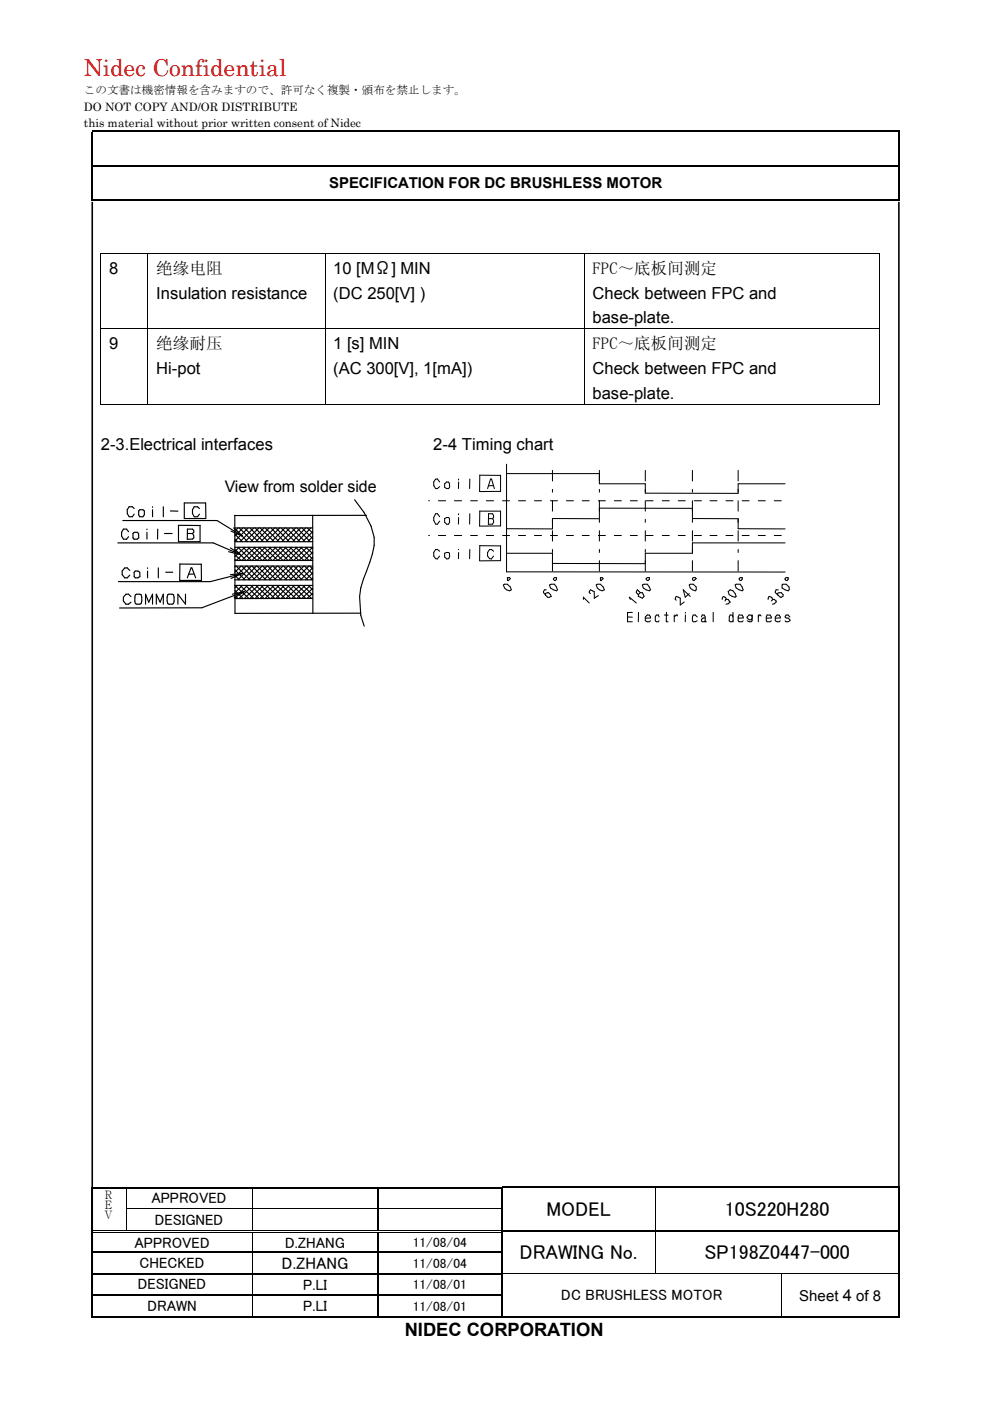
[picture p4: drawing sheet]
<svg xmlns="http://www.w3.org/2000/svg" width="210mm" height="297mm" viewBox="0 0 210 297" stroke-linecap="round" stroke-linejoin="round" font-family="sans-serif">
<g fill="none" stroke="#000" stroke-width=".25">
<path d="M19.4 27.8h171.1M190.6 27.9v7M190.6 35.3v6.9M80.2 252v4.2M80.2 256.5v4.3M106.6 251.8h32.2M139.1 251.8h51.4M190.6 252v4.2M190.6 256.5v4.3M19.8 265.5h33.6M19.8 270.1h33.6M19.8 274.7h33.6"/>
<path d="M53.6 265.5h26.5M53.6 270.1h26.5M53.6 274.7h26.5M80.2 261.4v4M80.2 265.6v4.4M80.2 270.2v4.3M80.2 274.8v4.3M80.3 265.5h25.9M80.3 270.1h25.9M80.3 274.7h25.9M106.6 260.9h32.2M106.6 279.2h59"/>
<path d="M139.1 260.9h51.4M165.8 279.2h24.7M190.6 261.4v4M190.6 265.6v4.4M190.6 270.2v4.3M190.6 274.8v4.3"/>
</g>
<g fill="#000">
<path d="M19.4 34.9h.4v.4h-.4zM190.5 27.7h.3v.2h-.3zM190.5 34.9h.3v.4h-.3zM19.4 42.2h.4v.4h-.4zM21.3 53.6h.2v.2h-.2zM31.3 53.6h.2v.2h-.2zM68.8 53.6h.2v.2h-.2zM123.8 53.6h.2v.2h-.2zM186.3 53.6h.2v.2h-.2zM190.5 42.2h.3v.4h-.3zM21.3 69.6h.2v.2h-.2zM31.3 69.6h.2v.2h-.2z"/>
<path d="M68.8 69.6h.2v.2h-.2zM123.8 69.6h.2v.2h-.2zM186.3 69.6h.2v.2h-.2zM21.3 85.7h.2v.2h-.2zM31.3 85.7h.2v.2h-.2zM68.8 85.7h.2v.2h-.2zM123.8 85.7h.2v.2h-.2zM186.3 85.7h.2v.2h-.2zM19.4 251.6h.4v.4h-.4zM19.4 256.2h.4v.3h-.4zM26.7 251.6h.3v.4h-.3zM26.7 256.2h.1v.3h-.1z"/>
<path d="M53.4 251.6h.3v.4h-.3zM53.4 256.2h.1v.3h-.1zM80.1 251.6h.3v.4h-.3zM80.1 256.2h.2v.3h-.2zM106.2 251.6h.4v.4h-.4zM106.2 256.2h.4v.3h-.4zM138.8 251.9l.2 .1zM138.8 251.6h.3v.3h-.3zM138.8 256.2h.2v.3h-.2zM190.5 251.6h.3v.4h-.3zM190.5 251.6h.3v.3h-.3zM190.5 256.2h.3v.3h-.3z"/>
<path d="M19.4 260.8h.4v.6h-.4zM19.4 265.4h.4v.2h-.4zM19.4 270h.4v.2h-.4zM19.4 274.5h.4v.3h-.4zM19.4 279.1h.4v.3h-.4zM26.7 260.8h.5v.2h-.5zM26.7 261.2h.5v.1h-.5zM53.4 261.3l.1 .1zM53.4 260.8h.5v.2h-.5zM53.4 261.2h.5v.1h-.5zM53.4 265.4h.2v.2h-.2zM53.4 270h.2v.2h-.2z"/>
<path d="M53.4 274.5h.2v.3h-.2zM53.4 279.1h.3v.3h-.3zM80.1 261.3l.2 .1zM80.1 260.8h.5v.2h-.5zM80.1 261.2h.5v.1h-.5zM80.1 265.4h.2v.2h-.2zM80.1 270h.2v.2h-.2zM80.1 274.5h.2v.3h-.2zM80.1 279.1h.3v.3h-.3zM106.2 260.8h.4v.6h-.4zM106.2 265.4h.4v.2h-.4zM106.2 270h.4v.2h-.4z"/>
<path d="M106.2 274.5h.4v.3h-.4zM106.2 279.1h.4v.3h-.4zM138.8 261.1h.2v.3h-.2zM138.8 260.8h.3v.3h-.3zM138.8 265.4h.2v.2h-.2zM138.8 270h.2v.1h-.2zM165.6 270.1l.1 .1zM165.6 270h.1v.1h-.1zM165.6 274.5h.1v.3h-.1zM165.6 279.1h.2v.3h-.2zM190.5 260.8h.3v.6h-.3zM190.5 265.4h.3v.2h-.3z"/>
<path d="M190.5 270h.3v.2h-.3zM190.5 274.5h.3v.3h-.3zM190.5 279.1h.3v.3h-.3z"/>
</g>
<g fill="none" stroke="#000" stroke-width=".34">
<path d="M19.6 27.9v7M19.6 35.3v6.9M19.8 35.1h170.7M19.6 42.8v230.2M19.8 42.4h170.7M190.6 42.8v230.2M19.6 252v4.2M19.6 256.5v4.3M19.8 251.8h6.9M27 251.8h26.4M53.7 251.8h26.4M80.4 251.8h25.8"/>
<path d="M106.4 252v4.2M106.4 256.5v4.3M19.6 261.4v4M19.6 265.6v4.4M19.6 270.2v4.3M19.6 274.8v4.3M19.8 279.3h33.6M53.7 279.3h26.4M80.4 279.3h25.8M106.4 261.4v4M106.4 265.6v4.4M106.4 270.2v4.3"/>
<path d="M106.4 274.8v4.3"/>
</g>
<g fill="none" stroke="#000" stroke-width=".21">
<path d="M21.4 53.8v15.8M21.5 53.7h9.8M31.4 53.8v15.8M31.5 53.7h37.3M68.9 53.8v15.8M69 53.7h54.8M123.9 53.8v15.8M124 53.7h62.3M186.4 53.8v15.8M21.4 69.8v15.9M21.5 69.7h9.8M31.4 69.8v15.9"/>
<path d="M31.5 69.7h37.3M68.9 69.8v15.9M69 69.7h54.8M123.9 69.8v15.9M124 69.7h62.3M186.4 69.8v15.9M21.5 85.8h9.8M31.5 85.8h37.3M69 85.8h54.8M124 85.8h62.3M26.8 252v4.2M26.8 256.5v4.3"/>
<path d="M26.8 256.3h26.6M53.5 252v4.2M53.5 256.5v4.3M53.6 256.3h26.5M80.3 256.3h25.9M138.9 252v4.2M138.9 256.5v4.3M19.8 260.9h6.9M19.8 261.2h6.9M27.2 260.9h26.2M27.2 261.2h26.2M53.5 261.4v4"/>
<path d="M53.5 265.6v4.4M53.5 270.2v4.3M53.5 274.8v4.3M53.9 260.9h26.2M53.9 261.2h26.2M80.6 260.9h25.6M80.6 261.2h25.6M106.6 270h32.2M138.9 261.4v4M138.9 265.6v4.4M139 270h26.6M165.6 270.2v4.3"/>
<path d="M165.6 274.8v4.3M165.7 270h24.8"/>
</g>
<g fill="none" stroke="#000" stroke-width=".24">
<path d="M25 115.1h20.2l5.8 2.5M26 110.4h20l5.4 3.3M27 108.9l.4 .7h.7l.3-.6M27.3 112.7l-.5-.5h-.6l-.4 .7v.8l.4 .6h.6M27.3 113.8l-.5 .5M28.4 107.8l-.3-.4h-.7l-.4 .7v.8M29.4 108.3l.2-.2h.7l.3 .2v.8l-.3 .5h-.7l-.2-.5v-.8M29.4 114l-.3 .3h-.7M29.4 114v-.9l-.3-.2h-.7l-.2 .2v.9l.2 .3M31.2 112.2v.1M31.2 112.9v1.4M32.3 107.4v.2"/>
<path d="M32.3 108.1v1.5M33.4 112.2v2.1M34.6 107.4v2.2M34.9 113.1h1.6M36.1 108.3l1.6 .1M38.1 119.6h4.6M38.1 119.6v3.5h4.6M39.1 106.6h4.5v3.3h-4.5zM39.7 112.2h1.1l.3 .2v.5l-.3 .2M39.7 113.1h1.1M39.8 112.2l-.1 2.1M40.8 113.1l.3 .4v.5l-.3 .3h-1.1"/>
<path d="M42.3 107.8l-.4-.4h-.7l-.4 .7v.8l.4 .7h.7l.4-.6M42.4 111.4v3.4h-4.6v-3.4h4.6M42.7 119.6v3.5M48.5 117l2.5 .6M48.9 116.2l2.1 1.4M49 112.6l2.4 1.1M49.5 111.9l1.9 1.8M49.8 111.9h16.5M49.8 118.8h16.5M49.8 116h16.5l-2.9 2.8-3-2.8M49.8 114.8h16.5M49.8 109.3v20.7"/>
<path d="M49.8 116.4l2.4 2.4M49.8 117.6l1.3 1.2M49.8 112.1l2.7 2.7M49.8 113.2l1.6 1.6M49.8 114.3l.5 .5M50.5 116l2.8 2.8M50.5 111.9l-.7 .7M50.7 116l-.9 1M50.7 111.9l3 2.9M51.5 116l3 2.8 2.9-2.8M51.5 111.9l-1.7 1.8M51.8 111.9l3 2.9"/>
<path d="M51.9 116l-2.1 2M52.6 116l3 2.8M52.6 111.9l-2.8 2.8M53 116l-2.9 2.8-.3-.1M53 111.9l2.8 2.9M53.8 116l2.8 2.8M53.8 111.9l-2.9 2.9M54.1 116l-2.8 2.8M54.1 111.9l2.8 2.9M54.9 116l2.8 2.8M54.9 111.9l-3 2.9M55.2 116l-2.8 2.8"/>
<path d="M55.2 111.9l2.9 2.9M56 116l2.9 2.8 3-2.8M56 111.9l-2.8 2.9M56.2 116l-2.8 2.8M56.2 111.9l3 2.9M57.1 116l2.9 2.8M57.1 111.9l-2.9 2.9M57.4 111.9l2.9 2.9M58.2 111.9l-2.9 2.9M58.2 116l2.9 2.8M58.5 116l-2.8 2.8M58.5 111.9l2.8 2.9"/>
<path d="M59.3 111.9l-2.9 2.9M59.3 116l2.8 2.8M59.6 116l-2.8 2.8M59.6 111.9l3 2.9M60.4 111.9l-2.8 2.9M60.7 116l-2.8 2.8M60.7 111.9l2.9 2.9M61.5 116l2.9 2.8M61.5 111.9l-2.8 2.9M61.9 111.9l2.8 2.9M62.7 116l2.8 2.8M62.7 111.9l-3 2.9"/>
<path d="M62.9 116l-2.8 2.8M62.9 111.9l2.9 2.9M63.8 111.9l-3 2.9M63.8 116l2.5 2.5M64 116l-2.8 2.8M64 111.9l2.3 2.3M64.8 116l1.5 1.3M64.8 111.9l-2.8 2.9M65.1 116l-2.8 2.8M65.1 111.9l1.2 1.1M65.9 116l.4 .3M65.9 111.9l-2.8 2.9"/>
<path d="M66.3 109.3v20.7M66.3 118.2l-.6 .6M66.3 117.1l-1.7 1.7M66.3 113.8l-1.1 1M66.3 112.7l-2.1 2.1M75.2 106l2 2.6 1.5 2.9a9.5 9.5 0 0 1-.3 7.7 26.3 26.3 0 0 0-2.2 7.3l.3 4 .7 2.3M77.7 109.3h-27.9M26.5 120.4h.5l.5 .5M26.5 120.4l-.6 .7v.7l.6 .7h.5l.5-.5M27.8 126.5l-.5-.5h-.6l-.5 .6v.8l.5 .7h.6l.5-.4M28.6 126.6l.1-.5 .3-.1 .9 .1 .2 .5-.2 1.4-.3 .1-.9-.1-.1-1.4M29.6 122.3l-.3 .2h-.6l-.3-.2v-1l.3-.2h.6l.3 .2 .1 1"/>
<path d="M30.9 128.1v-2.1l.6 1.7 .8-1.7v2.1M31.3 120.4v.1M31.3 121.1v1.4M33.1 128.1v-2.1l.9 1.7 .6-1.7v2.1M33.6 120.4v2.1M35.1 121.3h1.5M35.6 126.1l.2-.1 1 .1 .1 .5-.1 1.4-.3 .1-.9-.1-.2-.6zM39.3 126v2.1l-1.6-2.1v2.1M40.7 120.4h-.2l-.8 2.1M40.7 120.4l.8 2.1M41.1 121.7h-1.1M49.8 120h16.5"/>
<path d="M49.8 120.8l2.1 2.1M49.8 122l.9 .9M49.8 125.2l1.7 1.7M49.8 126.4l.7 .5M49.9 120l-.1 .3M50.1 120l2.9 2.9M50.3 124.1l-.5 .5M50.9 124.1l2.9 2.8M51.1 120l-1.3 1.3M51.3 120l2.8 2.9M51.4 121.6l-2.4 1M51.4 121.6l-2.5 .2"/>
<path d="M51.4 121.6l-6.8 1.7h-19.5M51.4 124.1l-1.6 1.6M51.8 125.4l-2.1 1.3M51.8 125.4l-2.5 .6M51.8 125.4l-9 3.5h-17.4M52.1 124.1l2.8 2.8M52.2 120l-2.4 2.4M52.4 120l2.8 2.9M52.5 124.1l-2.7 2.6M53.2 124.1l2.8 2.8M53.3 120l-2.8 2.9M53.4 120l3 2.9"/>
<path d="M53.7 124.1l-3 2.8M54.2 124.1l3 2.8M54.4 120l-2.9 2.9M54.5 120l2.9 2.9M54.8 124.1l-3 2.8M55.3 124.1l2.9 2.8M55.6 120l-3 2.9M55.7 120l2.8 2.9M55.8 124.1l-2.8 2.8M56.5 124.1l2.8 2.8M56.6 120l-2.9 2.9M56.8 120l2.8 2.9"/>
<path d="M56.9 124.1l-2.8 2.8M57.6 124.1l2.8 2.8M57.7 120l-2.8 2.9M57.9 120l2.9 2.9M58.1 124.1l-2.9 2.8M58.7 124.1l2.9 2.8M58.8 120l-2.8 2.9M58.9 120l3 2.9M59.2 124.1l-3 2.8M59.7 124.1l3 2.8M60 120l-2.9 2.9M60.1 120l2.8 2.9"/>
<path d="M60.3 124.1l-2.9 2.8M61 124.1l2.8 2.8M61.1 120l-3 2.9M61.2 120l2.8 2.9M61.3 124.1l-2.8 2.8M62 124.1l2.8 2.8M62.1 120l-2.8 2.9M62.3 120l2.9 2.9M62.4 124.1l-2.8 2.8M63.1 124.1l2.9 2.8M63.2 120l-2.8 2.9M63.4 120l2.9 2.9h-16.5"/>
<path d="M63.6 124.1l-2.9 2.8M64.2 124.1l2.1 2M64.4 120l-2.9 2.9M64.6 120l1.7 1.7M64.7 124.1l-2.8 2.8M65.4 124.1l.9 1M65.5 120l-2.9 2.9M65.7 120l.6 .6M65.8 124.1l-2.9 2.8M66.3 126.9h-16.5M66.3 124.1h-16.5l2.9 2.8M66.3 122.5l-.4 .4"/>
<path d="M66.3 121.5l-1.5 1.4M66.3 120.4l-2.5 2.5M66.3 125.8l-1.2 1.1M66.3 124.8l-2.3 2.1M76.5 130h-26.7"/>
</g>
<g fill="none" stroke="#000" stroke-width=".22">
<path d="M107.4 98.4v22.8l59.1 .1M117.1 99.7v2.3M127.1 99.7v2.9h9.7v2h19.7v-2h10M136.8 99.7v2.3M146.8 99.7v2.3M156.5 99.7v2.3M90.9 106.2h.2M90.9 113.5h.2M92.4 116.5h.4l.4 .4M92.4 116.5l-.5 .6 .1 .8 .4 .5 .4 .1M92.4 101.6h.4l.4 .6M92.4 101.6l-.5 .6 .1 .8 .4 .6h.4l.4-.4"/>
<path d="M93 106.2h1.5M93 113.5h1.5M93.2 117.9l-.4 .5M93.2 109.6l-.4-.7h-.4l-.5 .8 .1 .6 .4 .8 .4 .1M93.2 110.5l-.4 .6M95.1 102.2h-.4l-.4 .4v.7l.4 .3h.4l.2-.3M95.1 102.2l.2 1.1M95.3 118.1l-.2 .3-.4 .1M95.3 110.7l-.2 .4-.4 .1M95.3 118.1v-.8l-.2-.2-.8 .2v.8l.4 .3M95.3 110.7v-.8l-.2-.2-.8 .2v.8l.4 .4M96.3 106.2h1.6"/>
<path d="M96.3 113.5h1.6M97.2 116.5h.1M97.2 117.1v1.3M97.2 102.2v1.4M97.2 101.6v.2M97.2 109.7v1.4M97.2 108.9v.2M99.6 116.5v1.9M99.6 101.6v2M99.6 108.9v2.2M99.8 106.2h1.4M99.8 113.5h1.4"/>
<path d="M101.7 115.7h4.4M101.7 108.4h4.4v3.1h-4.4v-3.1M101.7 100.8h4.4M101.7 115.7v3.2h4.4v-3.2M101.7 100.8v3.4M103.1 106.2h1.5M103.1 113.5h1.5M103.5 111.1v-2.2h.9l.2 .4v.4l-.2 .2 .2 .4v.4l-.2 .4-.9 .1M103.5 109.9l.9 .1M103.8 116.5h.4l.4 .4M103.8 116.5l-.4 .6v.8l.4 .5 .4 .1M104.2 101.6h-.2l-.6 2"/>
<path d="M104.2 101.6l.6 2M104.6 117.9l-.4 .5M104.6 103h-1.1M106.1 100.8v3.4h-4.4M106.6 106.2h1.4M106.6 113.5h1.4M107.4 117.3h9.7v3.8M107.4 100.4h19.7M107.4 112.1h9.7M109.9 106.2h1.5M109.9 113.5h1.5M113.3 106.2h1.5"/>
<path d="M113.3 113.5h1.5M116.7 106.2h1.5M116.7 113.5h1.5M117.1 103.8v.6M117.1 106.2v2.2M117.1 112.5v2.2M117.1 116.5v.6M117.1 119.5h19.7M120.1 106.2h1.5M120.1 113.5h1.5M123.4 106.2h1.5M123.4 113.5h1.5"/>
<path d="M126.9 106.2h1.5M126.9 113.5h1.5M127.1 110l-10-.1v2.2M127.1 103.8v.6M127.1 106.2v3.7M127.1 110.1v.6M127.1 112.5v2.2M127.1 116.5v.6M127.1 118.9v2.2M127.1 107.7l19.7 .1M130.3 106.2h1.4M130.3 113.5h1.4"/>
<path d="M133.6 106.2h1.5M133.6 113.5h1.5M136.8 106.2v2.2M136.8 110.1v.6M136.8 112.5v2.2M136.8 116.5v.6M137 106.2h1.5M137 113.5h1.5M140.4 106.2h1.5M140.4 113.5h1.5M143.8 106.2h1.5M143.8 113.5h1.5"/>
<path d="M146.8 103.8v.6M146.8 106.2v3.7l9.7 .1M146.8 110.1v.6M146.8 112.5v2.2M146.8 118.9v2.2M147.2 106.2h1.5M147.2 113.5h1.5M150.5 106.2h1.5M150.5 113.5h1.5M153.9 106.2h1.5M153.9 113.5h1.5M156.5 106.2v2.2"/>
<path d="M156.5 109.9v2.2h10M156.5 112.5v2.2M156.5 116.5v.6M156.5 118.9v2.2M157.4 106.2h1.4M157.4 113.5h1.4M160.8 106.2h1.5M160.8 113.5h1.5M164.2 106.2h1.4M164.2 113.5h1.4M166.5 115.1h-19.7v2.2h-10v3.8M106.7 124l.3-.1h.6l.6 .6 .2 .6a1.19 1.19 0 0 1-1.7-1.1z"/>
<path d="M107.6 122.7l.1 .2M107.6 122.9l.1 .2M107.7 122.7l-.1-.2h.4l.2 .2-.4 .4h-.2M115.2 125.6l.9 1 .4 .1M115.8 125.1h-.4l-.1 .5M116.1 125.7l.2-.1 .4 .5 .2 .3-.4 .2M116.1 125.6l-.5 .3 .1 .4M116.5 124l.4-.1h.7l.6 1.2-.2 .2-.7-.2-.6-.4zM117.6 122.5h.4v.4l-.2 .2-.5-.2zM123.7 127.1v-.5l1.2 1.2M124.9 125.4l.3-.3 .8 .3v1.4M125 125.4l-.1 .2 .3 .3"/>
<path d="M126.4 124l.3-.1h.6l.6 .6 .2 .6a1.21 1.21 0 0 1-1.7-1.1zM126.9 126.3l-.9 .5M127.3 122.5h.4l.2 .2-.4 .4h-.2zM133.1 129.8v2h1M133.1 130.8l1 .1M133.6 127.1l-.2-.5 1.5 1.2M134.1 129.8l-1 .1M134.9 125.4l.2-.3 .7 .5M135 125.4l-.1 .2 .4 .5 .5-.5M135.4 129.8l-.1 2M135.8 125.6l.4 .1M136.2 124l.4-.1h.6l.7 1.2-.2 .2-.7-.2-.6-.4z"/>
<path d="M136.2 125.6l.4 .8-.4 .4-.9-.4 .1-.3M137.7 130.4h-.5l-.4 .4v.8l.4 .2h.5l.2-.2M137.7 130.4l.2 .6-1.1 .1M137.7 122.5h-.5l-.2 .2 .1 .2M137.7 122.5v.2M137.7 122.7l-.2 .4-.5-.2M139.1 130.4l-.2 .4v.8l.2 .2h.5l.1-.2M139.1 130.4h.5l.1 .4M140.8 130.4h.8M141.3 131.6v.2h.3M141.3 129.8v1.8M143 130.4v1.4"/>
<path d="M143.2 126.8l.2-.4 .8 .4v1.5l.9-.7M143.2 126.8v.3l.2 .2M143.4 130.4h.2v.2M143.4 130.4l-.4 .4M145.3 130.4v1.4M145.3 129.8v.2M146.1 124l.2-.1h.7l.6 .6v.6l-.2 .2-.6-.2-.5-.4zM146.1 125.9l-.8 .7-.4-1.5 1.4 1.3M147 122.5h.4l.2 .2-.4 .4-.4-.2zM147 130.4l-.2 .4v.8l.2 .2 .8-.2M147 130.4h.4l.4 .4M149.3 130.4l.2 .4v1h.3"/>
<path d="M149.3 130.4h-.4l-.2 .4M149.5 131.1l-.4-.1-.4 .4 .2 .4h.4l.2-.2M151.2 129.8v2M153.1 126.8l.3-.4 .5 .4 .1 .3M153.2 126.8l-.1 .3M153.7 127.4l.2-.3h.5l.4 .5-.4 .4-.5 .1M154.4 125.4l.4-.3 .6 .2 .5 .6 .2 .5-.2 .2-1.3-.5zM155.2 130.4h-.4l-.2 1.2 .2 .2h.4l.2-.2M155.2 130.4l.2 .4M155.4 129.8v2M155.9 124l.2-.1h.8l.7 1.2-.2 .2-1.3-.6zM156.9 122.5h.5v.4l-.3 .2-.4-.2z"/>
<path d="M157.4 130.4h-.7l-.2 .4v.8l.2 .2h.7l.2-.2M157.4 130.4l.2 .6-1.1 .1M159.3 130.4l.2 .4M159.3 130.4h-.5l-.4 .4v.2l.4 .4h.5l.2-.4M159.5 130.4v1.2l-.2 .2-.9-.2M160.8 130.4v1.4M161 130.4h.2l.2 .2M161 130.4l-.2 .4M162.9 126.8l.2-.4 .4 .2 .2 .5M162.9 126.8v.3M163.3 130.4h-.7l-.1 .4v.8l.1 .2h.7l.2-.2M163.3 130.4l.2 .6-1 .1"/>
<path d="M163.5 127.4l.4-.3h.3l.4 .5M164.5 127.6l-.3 .4-.5 .1M165 125.1h-.5l-.1 .5 1.2 1.1M165.2 130.4h-.4l-.4 .4v.8l.4 .2h.4l.2-.2M165.2 130.4l.2 .6-1 .1M165.2 125.7l.4-.1 .4 .5M165.2 125.6l-.4 .3 .2 .4M166.1 126.1l-.1 .3-.4 .2M166.5 131.6l.2 .2h.4l.4-.2M166.7 130.4h.4l.4 .4M166.7 130.4l-.2 .4 .2 .2 .4 .1M167.1 131l.4 .6"/>
<path d="M167.1 122.5h-.4l-.2 .4 .4 .2 .2-.4M167.1 122.5v.2M167.3 125.1l-.2 .2-1.3-.6v-.7l.2-.1h.7l.6 .6v.6"/>
</g>
<text font-size="5" fill="#f00" x="17.8" y="16.2">Nidec Confidential</text>
<g font-size="4.2">
<text x="115.9" y="257.7">MODEL</text>
<text x="153.7" y="257.7">10S220H280</text>
<text x="110.2" y="266.9">DRAWING No.</text>
<text x="149.4" y="266.9">SP198Z0447-000</text>
</g>
<text font-size="3.9" x="85.8" y="283.2">NIDEC CORPORATION</text>
<g font-size="3.5">
<text x="23.1" y="58">8</text>
<text x="33.1" y="58">绝缘电阻</text>
<text x="70.7" y="58">10 [MΩ] MIN</text>
<text x="125.6" y="58">FPC～底板间测定</text>
<text x="33.1" y="63.3">Insulation resistance</text>
<text x="70.7" y="63.3">(DC 250[V] )</text>
<text x="125.6" y="63.3">Check between FPC and</text>
<text x="125.6" y="68.6">base-plate.</text>
<text x="23.1" y="74">9</text>
<text x="33.1" y="74">绝缘耐压</text>
<text x="70.7" y="74">1 [s] MIN</text>
<text x="125.6" y="74">FPC～底板间测定</text>
<text x="33.1" y="79.3">Hi-pot</text>
<text x="70.7" y="79.3">(AC 300[V], 1[mA])</text>
<text x="125.6" y="79.3">Check between FPC and</text>
<text x="125.6" y="84.6">base-plate.</text>
<text x="21.4" y="95.4">2-3.Electrical interfaces</text>
<text x="91.9" y="95.4">2-4 Timing chart</text>
<text x="59.8" y="269.2">D.ZHANG</text>
</g>
<text font-size="3.4" x="47.7" y="104.3">View from solder side</text>
<g font-size="3.2">
<text x="69.8" y="39.9">SPECIFICATION FOR DC BRUSHLESS MOTOR</text>
<text x="32.1" y="255.1">APPROVED</text>
<text x="32.8" y="259.6">DESIGNED</text>
<text x="28.5" y="264.5">APPROVED</text>
<text x="29.6" y="268.8">CHECKED</text>
<text x="60.5" y="264.5">D.ZHANG</text>
<text x="29.2" y="273.4">DESIGNED</text>
<text x="64.3" y="273.5">P.LI</text>
<text x="119" y="275.6">DC BRUSHLESS MOTOR</text>
<text x="169.5" y="275.8">Sheet 4 of 8</text>
<text x="31.3" y="278">DRAWN</text>
<text x="64.3" y="278">P.LI</text>
</g>
<g font-size="2.8">
<text x="87.5" y="264.4">11/08/04</text>
<text x="87.5" y="268.8">11/08/04</text>
<text x="87.5" y="273.4">11/08/01</text>
<text x="87.5" y="278">11/08/01</text>
</g>
<g font-size="2.5">
<text x="17.8" y="20">この文書は機密情報を含みますので、許可なく複製・頒布を禁止します。</text>
<text x="17.8" y="23.5">DO NOT COPY AND/OR DISTRIBUTE</text>
<text x="17.8" y="27">this material without prior written consent of Nidec</text>
<text x="21.8" y="254.2">Ｒ</text>
<text x="21.8" y="256.3">Ｅ</text>
<text x="21.8" y="258.4">Ｖ</text>
</g>
</svg>
